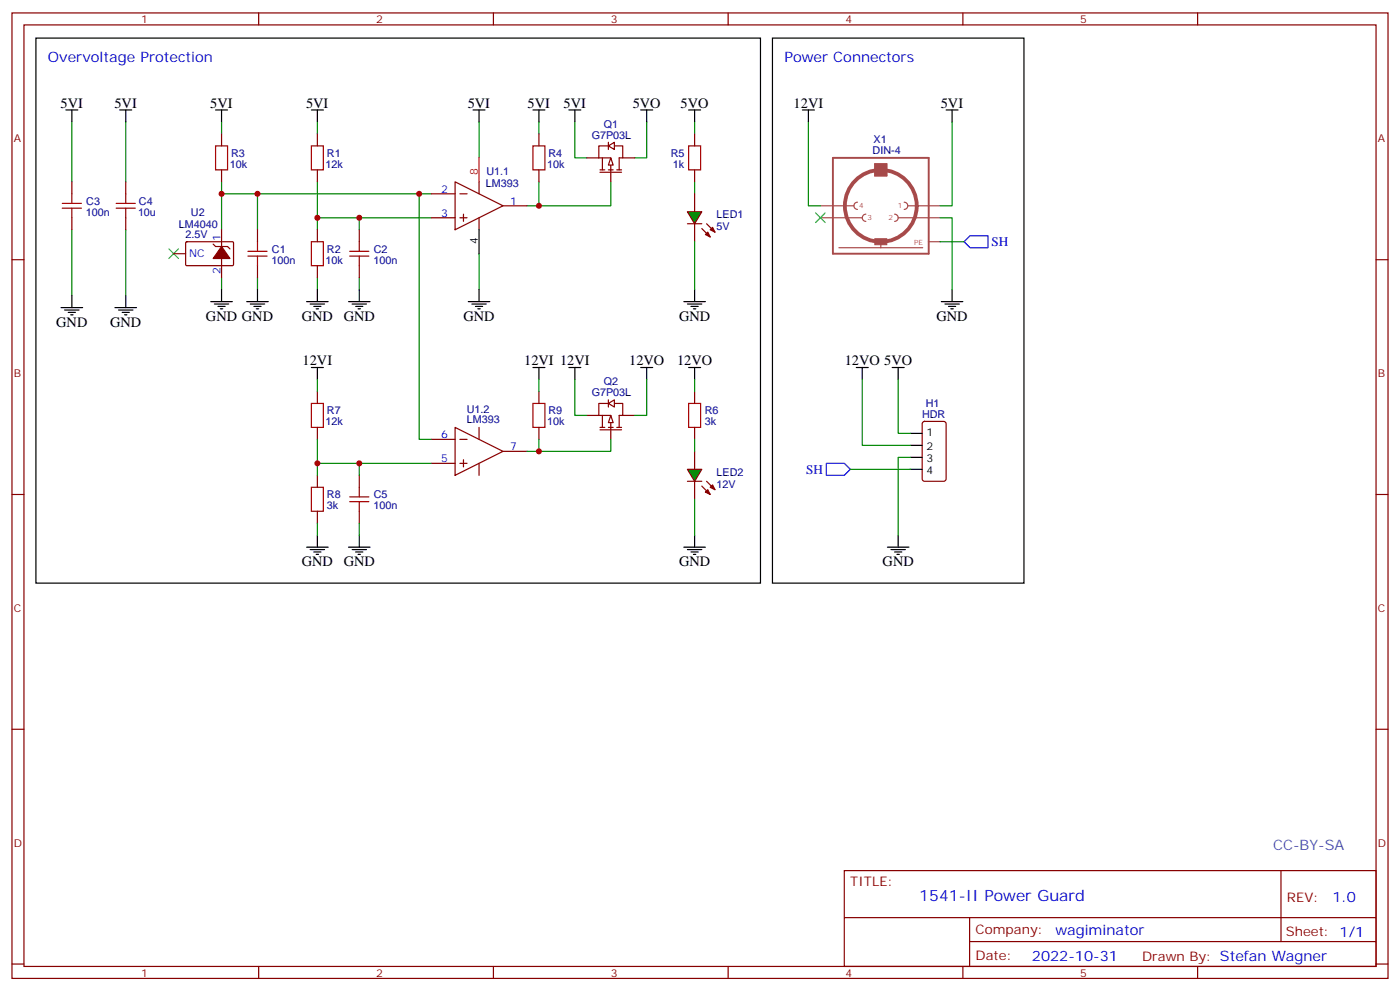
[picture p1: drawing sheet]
<svg xmlns="http://www.w3.org/2000/svg" width="412mm" height="292mm" viewBox="0 0 412 292" stroke-linecap="round" stroke-linejoin="round" font-family="sans-serif">
<g fill="none" stroke="#870000" stroke-width=".35">
<path d="M3.5 3.8h405.4v284.3h-405.4zM7.1 7.3h398.2v277.3h-398.2zM76.2 3.8v3.5M145.3 3.8v3.5M214.5 3.8v3.5M283.6 3.8v3.5M352.8 3.8v3.5M21.2 53.6v3.5M37 53.6v3.5M3.5 76.5h3.6M21.2 64.1v3.6M37 64.1v3.6"/>
<path d="M405.3 76.5h3.6M204.6 115.3v3.5M204.6 125.9v3.5M204.6 132.9v5.3M3.5 145.6h3.6M204.6 141.7v5.3M405.3 145.6h3.6M3.5 214.8h3.6M405.3 214.8h3.6M248.7 256.4h156.6v28.2h-156.6zM377.3 256.4v20.9M248.7 270.2h156.5"/>
<path d="M285.6 277.3h119.6M285.6 270.2v14.2M3.5 283.9h3.6M76.2 284.6v3.5M145.3 284.6v3.5M214.5 284.6v3.5M283.6 284.6v3.5M352.8 284.6v3.5M405.3 283.9h3.6"/>
</g>
<path d="M21.2 35.9v17.7M37 35.9v17.7M204.6 35.9v3.5M204.6 53.6v3.5M21.2 67.7v19.4M37 67.7v19.4M141.1 74.7v10.6M65.3 81.8v3.5M75.8 81.8v3.5M93.5 81.8v3.5M105.8 81.8v3.5" fill="none" stroke="#008700" stroke-width=".35"/>
<g fill="none" stroke="#000" stroke-width=".35">
<path d="M18 90.6h6.3M19 91.3h4.3M20.1 92h2.1M20.8 92.7h.7M21.2 87.1v3.5M33.9 90.6h6.3M34.9 91.3h4.3M36 92h2.1M36.7 92.7h.7M37 87.1v3.5M62.1 88.8h6.3M63.1 89.5h4.3"/>
<path d="M64.2 90.2h2.1M64.9 90.9h.7M65.3 85.3v3.5M72.7 88.8h6.3M73.7 89.5h4.3M74.8 90.2h2.1M75.5 90.9h.7M75.8 85.3v3.5M90.3 88.8h6.4M91.4 89.5h4.2M92.4 90.2h2.1M93.1 90.9h.7"/>
<path d="M93.5 85.3v3.5M102.7 88.8h6.3M103.7 89.5h4.2M104.8 90.2h2.1M105.5 90.9h.7M105.8 85.3v3.5M137.9 88.8h6.4M139 89.5h4.2M140.1 90.2h2.1M140.8 90.9h.7M141.1 85.3v3.5"/>
</g>
<path d="M18.3 59.9h5.7M21.2 57.1v2.8M34.2 59.9h5.7M37 57.1v2.8M18.3 61.3h5.7M21.2 61.3v2.8M34.2 61.3h5.7M37 61.3v2.8M202.8 118.8h3.6v7.1h-3.6z" fill="none" stroke="#a10000" stroke-width=".35"/>
<path d="M202.5 138.2h4.2l-2.1 3.5z" fill="#0c0" stroke="#870000" stroke-width=".35"/>
<g fill="none" stroke="#870000" stroke-width=".35">
<path d="M158.7 39.4v3.6M204.6 39.4v3.6M158.7 50v3.6M176.7 50h1.5M176.7 50.7h6.4M177.4 46.5v3.5M179.2 41.9v2.1M179.2 43h-2.8v3.5h3.5v3.5M179.2 50h1.4M181 43h2.4v3.5h-1v3.5M181.7 50h1.4M204.6 50v3.6"/>
<path d="M202.5 141.7h4.2M206.7 143.2l2.5 2.4M208.1 141.7l2.5 2.5"/>
</g>
<g fill="#870000" stroke="#870000" stroke-width=".35">
<path d="M207.8 144.9l.7-.7 .7 1.4z"/>
<path d="M209.2 143.5l.7-.7 .7 1.4z"/>
</g>
<path d="M157 43h3.5v7h-3.5zM202.8 43h3.6v7h-3.6z" fill="none" stroke="#a10000" stroke-width=".35"/>
<path d="M65.3 35.9v3.5M93.5 35.9v3.5M141.1 35.9v10.6M158.7 35.9v3.5M169.3 35.9v10.6h3.6M190.5 35.9v10.6h-3.5M158.7 53.6v7M179.9 53.6v7h-24.7" fill="none" stroke="#008700" stroke-width=".35"/>
<path d="M188.7 32.4h3.6M190.5 32.4v3.5" fill="none" stroke="#000" stroke-width=".35"/>
<g fill="#fff" stroke="#870000" stroke-width=".35">
<path d="M179.2 43l1.8-1.1v2.1z"/>
<path d="M179.9 46.5l.7 2.1h-1.4z"/>
</g>
<g fill="none" stroke="#870000" stroke-width=".35">
<path d="M65.3 39.4v3.6M93.5 39.4v3.6M65.3 50v3.6M93.5 50v3.6M127 57.1h7.1M134.1 53.6l14.1 7-14.1 7.1zM135.5 57.1h2.1M141.1 53.6v3.5M172.9 46.5h3.5M179.9 50v3.6M183.4 46.5h3.6M204.6 57.1v5.3"/>
<path d="M51.2 74.7h3.5M54.7 71.4l.3-.2h13.6l.2 .3-.1 6.6-.3 .1h-13.5l-.2-.3zM62.8 71.9l.7 .7h3.5l.7 .7M65.3 67.7v14.1M75.8 67.7v3.5M75.8 78.2v3.6M93.5 67.7v3.5M93.5 78.2v3.6M105.8 67.7v3.5M105.8 78.2v3.6M127 64.1h7.1M135.5 64.1h2.1"/>
<path d="M136.5 63.1v2.1M141.1 64.1v3.6M148.2 60.6h7M204.6 65.9v5.3M127 129.4h7.1M127 136.5h7.1M134.1 125.9l14.1 7-14.1 7.1zM135.5 129.4h2.1M135.5 136.5h2.1M136.5 135.4v2.1M141.1 125.9v3.5M141.1 136.5v3.5"/>
<path d="M148.2 132.9h7"/>
</g>
<path d="M65.3 57.1h61.7M65.3 53.6v14.1M75.8 57.1v10.6M93.5 53.6v14.1M93.5 64.1h33.5M105.8 64.1v3.6" fill="none" stroke="#008700" stroke-width=".35"/>
<path d="M63.5 43h3.5v7h-3.5zM91.7 43h3.5v7h-3.5zM73 75.4h5.7M73 74h5.7M75.8 71.2v2.8M75.8 75.4v2.8M91.7 71.2h3.5v7h-3.5zM103 75.4h5.7M103 74h5.7M105.8 71.2v2.8M105.8 75.4v2.8" fill="none" stroke="#a10000" stroke-width=".35"/>
<path d="M49.7 73.3l2.9 2.8M52.6 73.3l-2.9 2.8" fill="none" stroke="#3c3" stroke-width=".35"/>
<g fill="none" stroke="#000" stroke-width=".35">
<path d="M19.4 32.4h3.5M21.2 32.4v3.5M35.3 32.4h3.5M37 32.4v3.5M63.5 32.4h3.5M65.3 32.4v3.5M91.7 32.4h3.5M93.5 32.4v3.5M139.3 32.4h3.6M141.1 32.4v3.5M157 32.4h3.5M158.7 32.4v3.5"/>
<path d="M167.6 32.4h3.5M169.3 32.4v3.5M141.1 67.7v7"/>
</g>
<path d="M65.3 72.6l2.4 3.5h-4.9z" fill="#870000" stroke="#870000" stroke-width=".35"/>
<path d="M141.1 46.5v7.1" fill="none" stroke="#f00" stroke-width=".35"/>
<path d="M202.5 62.4h4.2l-2.1 3.5z" fill="#0c0" stroke="#870000" stroke-width=".35"/>
<g fill="none" stroke="#870000" stroke-width=".35">
<path d="M202.5 65.9h4.2M206.7 67.3l2.5 2.5M208.1 65.9l2.5 2.5M93.5 115.3v3.5M158.7 115.3v3.5M179.2 117.8v2.1M179.2 118.8h-2.8v3.5h3.5v3.6M181 118.8h2.4v3.5h-1v3.6M93.5 125.9v3.5M93.5 140v3.5M105.8 140v3.5M158.7 125.9v3.5"/>
<path d="M176.7 125.9h1.5M176.7 126.6h6.4M177.4 122.3v3.6M179.2 125.9h1.4M181.7 125.9h1.4M93.5 150.6v3.5M105.8 150.6v3.5"/>
</g>
<g fill="#870000" stroke="#870000" stroke-width=".35">
<path d="M207.8 69.1l.7-.7 .7 1.4z"/>
<path d="M209.2 67.7l.7-.7 .7 1.4z"/>
</g>
<g fill="none" stroke="#000" stroke-width=".35">
<path d="M202.8 32.4h3.6M204.6 32.4v3.5M201.4 88.8h6.4M202.5 89.5h4.2M203.6 90.2h2.1M204.3 90.9h.7M204.6 85.3v3.5M91.7 108.2h3.5M93.5 108.2v3.6M157 108.2h3.5M158.7 108.2v3.6M167.6 108.2h3.5"/>
<path d="M169.3 108.2v3.6M188.7 108.2h3.6M190.5 108.2v3.6M202.8 108.2h3.6M204.6 108.2v3.6M93.5 157.6v3.5M105.8 157.6v3.5M204.6 157.6v3.5M90.3 161.1h6.4M91.4 161.9h4.2M92.4 162.6h2.1M93.1 163.3h.7"/>
<path d="M102.7 161.1h6.3M103.7 161.9h4.2M104.8 162.6h2.1M105.5 163.3h.7M201.4 161.1h6.4M202.5 161.9h4.2M203.6 162.6h2.1M204.3 163.3h.7"/>
</g>
<path d="M123.5 57.1v72.3h3.5M204.6 71.2v14.1M93.5 111.8v3.5M93.5 129.4v10.6M93.5 136.5h33.5M105.8 136.5v3.5M93.5 154.1v3.5M105.8 154.1v3.5" fill="none" stroke="#008700" stroke-width=".35"/>
<path d="M91.7 118.8h3.5v7.1h-3.5zM157 118.8h3.5v7.1h-3.5zM91.7 143.5h3.5v7.1h-3.5zM103 147.7h5.7M103 146.3h5.7M105.8 143.5v2.8M105.8 147.7v2.9" fill="none" stroke="#a10000" stroke-width=".35"/>
<g fill="#fff" stroke="#870000" stroke-width=".35">
<path d="M179.2 118.8l1.8-1v2.1z"/>
<path d="M179.9 122.3l.7 2.2h-1.4z"/>
</g>
<path d="M172.9 122.3h3.5M179.9 125.9v3.5M183.4 122.3h3.6M271.9 124.3l.4-.2h5.7l.6 .4 .1 16.5-.5 .7h-5.9l-.6-.4-.1-16.5z" fill="none" stroke="#870000" stroke-width=".35"/>
<g fill="none" stroke="#008700" stroke-width=".35">
<path d="M238.1 35.9v24.7h3.6M280.5 35.9v24.7h-3.6M276.9 64.1h3.6v21.2M276.9 71.2h7.1M158.7 111.8v3.5M169.3 111.8v10.5h3.6M190.5 111.8v10.5h-3.5M204.6 111.8v3.5M254 111.8v19.4h14.1M264.6 111.8v15.8h3.5M158.7 129.4v3.5M179.9 129.4v3.5h-24.7"/>
<path d="M204.6 129.4v3.5M250.5 138.2h17.6M268.1 134.7h-3.5v22.9M204.6 147v10.6"/>
</g>
<path d="M252.6 59.5a1.06 1.06 0 0 0-1.1 1.1 1.06 1.06 0 0 0 1.1 1.1M257.7 48.3h3.5v3.5h-3.5zM266.3 59.5a1.06 1.06 0 0 1 1.1 1.1 1.06 1.06 0 0 1-1.1 1.1M241.7 60.6h9.8M241.7 64.1h12.3M247.1 73h24.7M255.1 63.1a1.06 1.06 0 0 0-1.1 1 1.06 1.06 0 0 0 1.1 1.1M259.5 71.2v1.8M263.5 63.1a1.06 1.06 0 0 1 1.1 1 1.06 1.06 0 0 1-1.1 1.1M264.6 64.1h12.3M267.4 60.6h9.5M273.5 71.2h3.4" fill="none" stroke="#a64a4a" stroke-width=".35"/>
<path d="M245.3 46.5h28.3v28.2h-28.3z" fill="none" stroke="#a64a4a" stroke-width=".56"/>
<path d="M270 60.6a10.6 10.6 0 0 0-15.4-9.3 10.6 10.6 0 0 0-1.2 18 10.6 10.6 0 0 0 16.5-7.3l.1-1.3" fill="none" stroke="#a64a4a" stroke-width="1.1"/>
<g fill="#a64a4a" stroke="#a64a4a" stroke-width=".29">
<path d="M257.7 48.3h3.5v3.5h-3.5z"/>
<path d="M257.7 70.3h3.5v1.8h-3.5z"/>
</g>
<g fill="none" stroke="#000" stroke-width=".35">
<path d="M10.6 11.2h213.4v160.5h-213.4zM227.5 11.2h74.1v160.5h-74.1zM236.4 32.4h3.5M238.1 32.4v3.5M278.7 32.4h3.5M280.5 32.4v3.5M277.3 88.8h6.3M278.3 89.5h4.3M279.4 90.2h2.1M280.1 90.9h.7M280.5 85.3v3.5M252.2 108.2h3.6"/>
<path d="M254 108.2v3.6M262.8 108.2h3.5M264.6 108.2v3.6M268.1 127.6h3.5M268.1 131.2h3.5M268.1 134.7h3.5M268.1 138.2h3.5M264.6 157.6v3.5M261.4 161.1h6.4M262.5 161.9h4.2M263.5 162.6h2.1M264.2 163.3h.7"/>
</g>
<path d="M240.2 62.7l2.9 2.8M243.1 62.7l-2.9 2.8" fill="none" stroke="#3c3" stroke-width=".35"/>
<path d="M284 71.2l1.8-1.8h5.2v3.6h-5.2zM243.4 136.5h5.3l1.8 1.7-1.8 1.8h-5.3z" fill="none" stroke="#00f" stroke-width=".35"/>
<g fill="#c00">
<circle cx="158.8" cy="60.6" r=".88"/>
<circle cx="105.8" cy="64.1" r=".88"/>
<circle cx="93.5" cy="64.1" r=".88"/>
<circle cx="75.8" cy="57.1" r=".88"/>
<circle cx="65.3" cy="57.1" r=".88"/>
<circle cx="123.5" cy="57.1" r=".88"/>
<circle cx="93.5" cy="136.5" r=".88"/>
<circle cx="105.8" cy="136.5" r=".88"/>
<circle cx="158.8" cy="132.9" r=".88"/>
</g>
<text font-size="4.6" fill="#00f" x="270.8" y="265.4">1541-II Power Guard</text>
<g font-size="4.2" fill="#00f">
<text x="14.1" y="18.3">Overvoltage Protection</text>
<text x="231.1" y="18.3">Power Connectors</text>
<text x="392.5" y="265.7">1.0</text>
<text x="310.9" y="275.2">wagiminator</text>
<text x="304" y="283">2022-10-31</text>
</g>
<g font-size="4.2">
<text x="17.8" y="31.7">5VI</text>
<text x="33.7" y="31.7">5VI</text>
<text x="61.9" y="31.7">5VI</text>
<text x="90.2" y="31.7">5VI</text>
<text x="137.8" y="31.7">5VI</text>
<text x="155.4" y="31.7">5VI</text>
<text x="166" y="31.7">5VI</text>
<text x="186.4" y="31.7">5VO</text>
<text x="200.5" y="31.7">5VO</text>
<text x="233.8" y="31.7">12VI</text>
<text x="277.1" y="31.7">5VI</text>
<text x="60.7" y="94.5">GND GND</text>
<text x="88.9" y="94.5">GND</text>
<text x="101.2" y="94.5">GND</text>
<text x="136.5" y="94.5">GND</text>
<text x="200" y="94.5">GND</text>
<text x="275.9" y="94.5">GND</text>
<text x="16.6" y="96.2">GND</text>
<text x="32.5" y="96.2">GND</text>
<text x="89.1" y="107.6">12VI</text>
<text x="154.4" y="107.6">12VI 12VI</text>
<text x="185.3" y="107.5">12VO</text>
<text x="199.4" y="107.5">12VO</text>
<text x="248.8" y="107.5">12VO 5VO</text>
<text x="88.9" y="166.8">GND</text>
<text x="101.2" y="166.8">GND</text>
<text x="200" y="166.8">GND</text>
<text x="260" y="166.8">GND</text>
</g>
<text font-size="4.2" fill="#0099b0" x="375" y="250.4">CC-BY-SA</text>
<g font-size="3.9" fill="#00f">
<text x="292.1" y="72.5">SH</text>
<text x="237.5" y="139.5">SH</text>
</g>
<g font-size="3.9" fill="#800">
<text x="250.5" y="261">TITLE:</text>
<text x="379.1" y="265.7">REV:</text>
<text x="287.4" y="275.2">Company:</text>
<text x="378.7" y="275.8">Sheet: 1/1</text>
<text x="287.4" y="282.9">Date:</text>
<text x="336.4" y="282.9">Drawn By: Stefan Wagner</text>
</g>
<g font-size="3.2" fill="#800">
<text x="41.6" y="6.8">1</text>
<text x="110.8" y="6.8">2</text>
<text x="179.9" y="6.8">3</text>
<text x="249.1" y="6.8">4</text>
<text x="318.2" y="6.8">5</text>
<text x="4.1" y="41.9">A</text>
<text x="405.9" y="41.9">A</text>
<text x="4.1" y="111.1">B</text>
<text x="405.9" y="111.1">B</text>
<text x="4.1" y="180.2">C</text>
<text x="405.9" y="180.2">C</text>
<text x="4.1" y="249.3">D</text>
<text x="405.9" y="249.3">D</text>
<text x="41.6" y="287.6">1</text>
<text x="110.8" y="287.6">2</text>
<text x="179.9" y="287.6">3</text>
<text x="249.1" y="287.6">4</text>
<text x="318.2" y="287.6">5</text>
</g>
<g font-size="3.2" fill="#000080">
<text x="174.3" y="40.9">G7P03L</text>
<text x="177.8" y="37.7">Q1</text>
<text x="68.1" y="46.2">R3</text>
<text x="96.3" y="46.2">R1</text>
<text x="161.6" y="46.2">R4</text>
<text x="197.6" y="46.2">R5</text>
<text x="257.1" y="45.4">DIN-4</text>
<text x="257.3" y="42.2">X1</text>
<text x="67.7" y="49.4">10k</text>
<text x="95.9" y="49.4">12k</text>
<text x="143.3" y="51.6">U1.1</text>
<text x="161.2" y="49.4">10k</text>
<text x="198.2" y="49.4">1k</text>
<text x="143.1" y="55.1">LM393</text>
<text x="25.3" y="63.5">100n</text>
<text x="25.4" y="60.4">C3</text>
<text x="40.7" y="63.5">10u</text>
<text x="40.9" y="60.3">C4</text>
<text x="56.3" y="63.5">U2</text>
<text x="211.1" y="64.2">LED1</text>
<text x="52.7" y="67">LM4040</text>
<text x="54.7" y="70.1">2.5V</text>
<text x="211" y="67.7">5V</text>
<text x="80" y="77.7">100n</text>
<text x="80.1" y="74.5">C1</text>
<text x="95.9" y="77.6">10k</text>
<text x="96.3" y="74.4">R2</text>
<text x="110" y="77.7">100n</text>
<text x="110.1" y="74.5">C2</text>
<text x="177.8" y="113.5">Q2</text>
<text x="174.3" y="116.8">G7P03L</text>
<text x="272.7" y="119.9">H1</text>
<text x="95.9" y="125.2">12k</text>
<text x="96.3" y="122">R7</text>
<text x="137.5" y="124.7">LM393</text>
<text x="137.5" y="121.5">U1.2</text>
<text x="161.2" y="125.2">10k</text>
<text x="161.6" y="122">R9</text>
<text x="207.6" y="125.3">3k</text>
<text x="207.6" y="122">R6</text>
<text x="271.6" y="123.1">HDR</text>
<text x="211" y="143.6">12V</text>
<text x="211.1" y="140.1">LED2</text>
<text x="96.3" y="149.9">3k</text>
<text x="96.3" y="146.7">R8</text>
<text x="110" y="150">100n</text>
<text x="110.1" y="146.8">C5</text>
</g>
<text font-size="3.2" fill="#f00" x="140.8" y="51.4" transform="rotate(-90 140.8 51.4)">8</text>
<g font-size="3.2" fill="#00f">
<text x="129.9" y="56.7">2</text>
<text x="129.9" y="63.8">3</text>
<text x="150.3" y="60.3">1</text>
<text x="64.9" y="70.8" transform="rotate(-90 64.9 70.8)">1</text>
<text x="55.7" y="75.8">NC</text>
<text x="64.9" y="80.6" transform="rotate(-90 64.9 80.6)">2</text>
<text x="129.9" y="129">6</text>
<text x="129.9" y="136.1">5</text>
<text x="150.3" y="132.6">7</text>
</g>
<g font-size="3.2">
<text x="140.8" y="71.8" transform="rotate(-90 140.8 71.8)">4</text>
<text x="272.9" y="128.3">1</text>
<text x="272.9" y="132.6">2</text>
<text x="272.9" y="136.1">3</text>
<text x="272.9" y="139.6">4</text>
</g>
<g font-size="2.1" fill="#a54b4b">
<text x="253.1" y="61.3">4</text>
<text x="255.5" y="64.8">3</text>
<text x="261.7" y="64.8">2</text>
<text x="264.5" y="61.3">1</text>
<text x="269.3" y="72.2">PE</text>
</g>
</svg>
